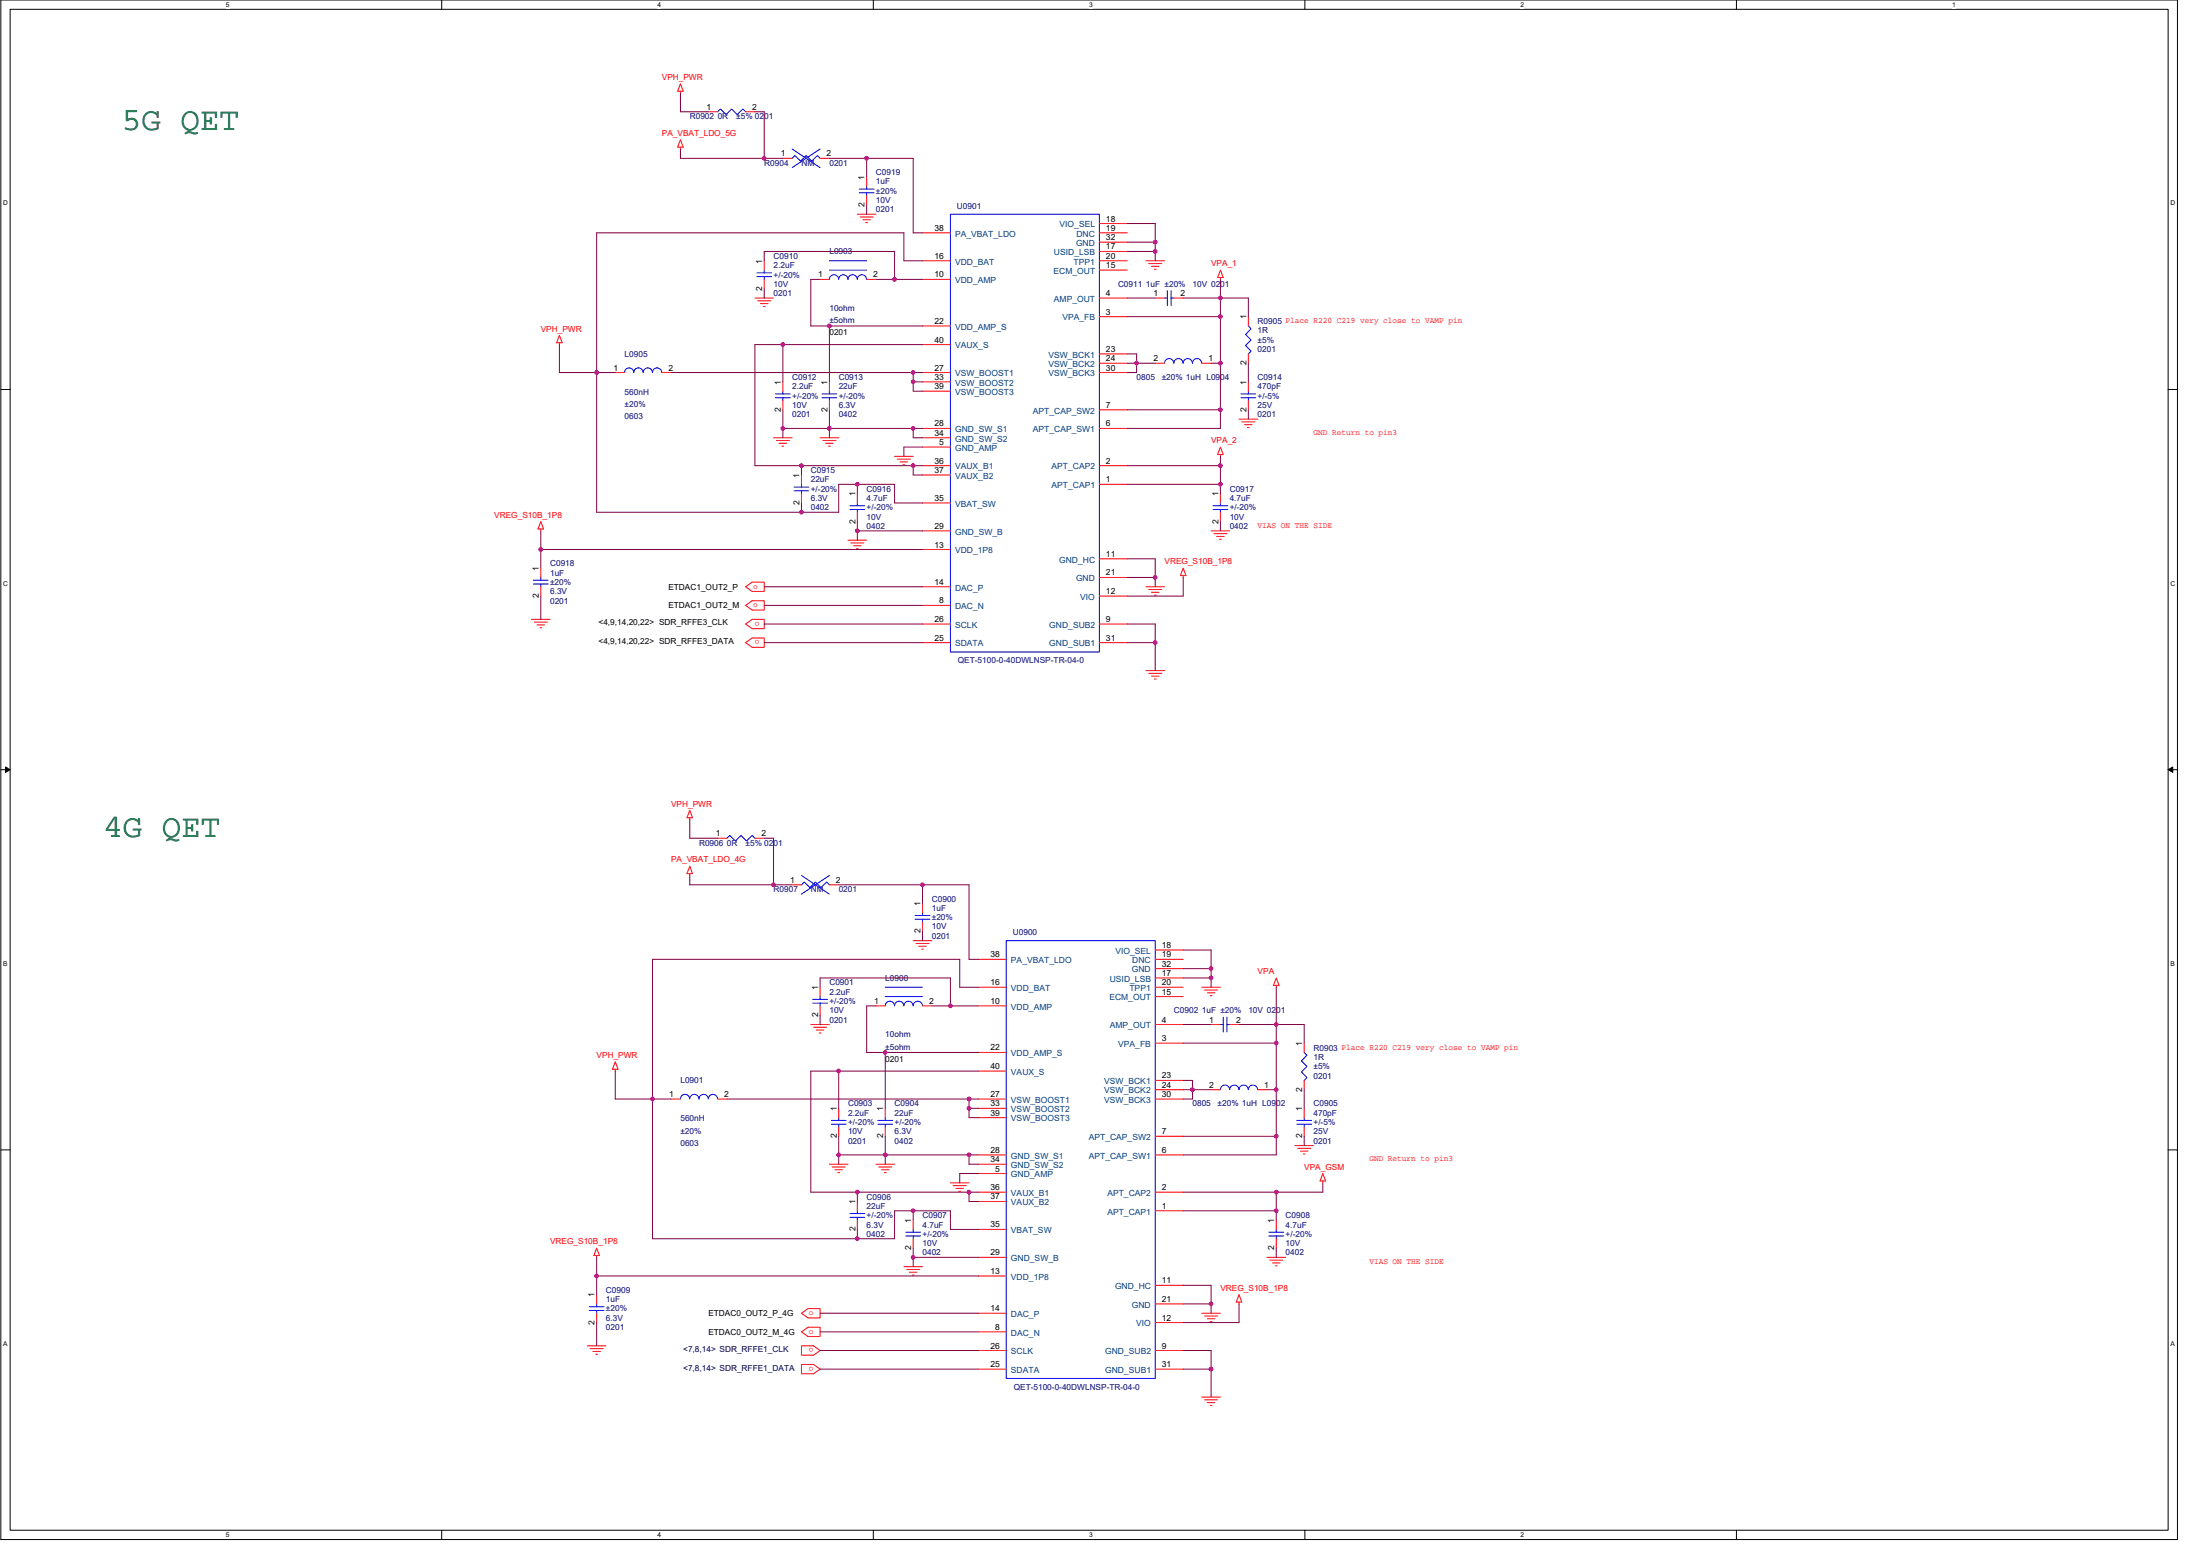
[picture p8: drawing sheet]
<svg xmlns="http://www.w3.org/2000/svg" width="420mm" height="297mm" viewBox="0 0 420 297" stroke-linecap="round" stroke-linejoin="round" font-family="sans-serif">
<path d="M.2 0h415.7v293.9h-415.7zM1.9 1.8h412.2v290.3h-412.2z" fill="none" stroke="#000" stroke-width=".19"/>
<g fill="#fff">
<path d="M43.1 .2h.7v1.4h-.7z"/>
<path d="M43.1 292.3h.7v1.4h-.7z"/>
</g>
<path d="M84.4 0v1.8M84.4 292.1v1.8" fill="none" stroke="#000" stroke-width=".19"/>
<g fill="#fff">
<path d="M125.6 .2h.7v1.4h-.7z"/>
<path d="M125.6 292.3h.7v1.4h-.7z"/>
</g>
<path d="M166.8 0v1.8M166.8 292.1v1.8" fill="none" stroke="#000" stroke-width=".19"/>
<g fill="#fff">
<path d="M208 .2h.7v1.4h-.7z"/>
<path d="M208 292.3h.7v1.4h-.7z"/>
</g>
<path d="M249.2 0v1.8M249.2 292.1v1.8" fill="none" stroke="#000" stroke-width=".19"/>
<g fill="#fff">
<path d="M290.4 .2h.7v1.4h-.7z"/>
<path d="M290.4 292.3h.7v1.4h-.7z"/>
</g>
<path d="M331.6 0v1.8M331.6 292.1v1.8" fill="none" stroke="#000" stroke-width=".19"/>
<g fill="#fff">
<path d="M372.8 .2h.7v1.4h-.7z"/>
<path d="M.6 38.1h.9v1.4h-.9z"/>
<path d="M414.5 38.1h.9v1.4h-.9z"/>
<path d="M.6 110.6h.9v1.5h-.9z"/>
<path d="M414.5 110.6h.9v1.5h-.9z"/>
</g>
<path d="M.2 74.4h1.7M414.1 74.4h1.8" fill="none" stroke="#000" stroke-width=".19"/>
<g fill="#fff">
<path d="M.6 183.2h.8v1.4h-.8z"/>
<path d="M414.5 183.2h.9v1.4h-.9z"/>
</g>
<path d="M.2 146.9h1.7M414.1 146.9h1.8" fill="none" stroke="#000" stroke-width=".19"/>
<path d="M1 146.4l.9 .5-.9 .5zM414.1 146.9l.9-.5v1z" fill="#000" stroke="#000" stroke-width=".19"/>
<g fill="#fff">
<path d="M.6 255.8h.8v1.4h-.8z"/>
<path d="M414.5 255.8h.9v1.4h-.9z"/>
</g>
<path d="M.2 219.5h1.7M414.1 219.5h1.8" fill="none" stroke="#000" stroke-width=".19"/>
<g fill="none" stroke="#f00" stroke-width=".19">
<path d="M130 16l.5 1.4h-1.1zM130 17.4v.4M130 26.7l.5 1.4h-1.1zM130 28.1v.3M135.3 21.3h1.8M142.4 21.3h1.8M149.5 30.2h1.8M156.6 30.2h1.8M165.5 33.8v1.8M165.5 37.3v1.8M144.2 56.9h3.5M144.7 57.4h2.5"/>
<path d="M145.2 58h1.5M145.8 58.5h.3M146 49.8v1.8M146 53.3v1.8M156.6 53.3h1.8M163.7 40.9h3.6M164.3 41.4h2.5M164.8 42h1.4M165.3 42.5h.4M165.5 53.3h1.8M176.2 44.4h5.3M176.2 49.8h5.3"/>
<path d="M176.2 53.3h5.3M210 48h5.3M210 42.7h5.3M210 51.6h5.3M210 44.4h5.3M210 49.8h5.3M210 46.2h5.3M210 56.9h5.3M218.9 49.8h3.5M219.4 50.3h2.5M219.9 50.8h1.4M220.5 51.4h.3"/>
<path d="M220.6 56.9h1.8M224.2 56.9h1.8M233.1 51.6l.5 1.4h-1.1zM233.1 53v.3M106.8 64l.6 1.4h-1.1zM106.8 65.4v.4M117.5 71.1h1.8M126.4 71.1h1.8M149.5 72.9v1.8M149.5 76.5v1.7M158.4 72.9v1.8M158.4 76.5v1.7"/>
<path d="M176.2 71.1h5.3M176.2 72.9h5.3M176.2 62.2h5.3M176.2 65.8h5.3M176.2 74.7h5.3M210 69.3h5.3M210 71.1h5.3M210 60.5h5.3M210 67.6h5.3M210 78.2h5.3M220.6 69.3h1.8M229.5 69.3h1.8"/>
<path d="M238.4 60.5v1.7M238.4 67.6v1.7M238.4 72.9v1.8M238.4 76.5v1.7M103.3 99.6l.5 1.4h-1zM147.7 83.6h3.6M148.3 84.1h2.5M148.8 84.6h1.4M149.3 85.2h.4M153.1 90.7v1.8M153.1 94.2v1.8M156.6 83.6h3.6"/>
<path d="M157.2 84.1h2.4M157.7 84.6h1.4M158.2 85.2h.4M163.7 94.2v1.8M163.7 97.8v1.8M170.8 87.1h3.6M171.4 87.7h2.5M171.9 88.2h1.4M172.5 88.7h.3M176.2 88.9h5.3M176.2 85.3h5.3M176.2 83.6h5.3"/>
<path d="M176.2 90.7h5.3M176.2 81.8h5.3M176.2 96h5.3M210 92.5h5.3M210 88.9h5.3M210 81.8h5.3M233.1 85.3l.5 1.5h-1.1zM233.1 86.8v.3M233.1 94.2v1.8M233.1 97.8v1.8M236.6 80h3.6M237.2 80.5h2.5"/>
<path d="M237.7 81.1h1.4M238.2 81.6h.4M101.5 118.2h3.6M102 118.8h2.5M102.6 119.3h1.4M103.1 119.8h.4M103.3 101v.3M103.3 108.5v1.7M103.3 112v1.8M142.4 119.1l1.2-.9h2.4v1.8h-2.4zM142.4 115.6l1.2-.9h2.4v1.8h-2.4zM142.4 112l1.2-.9h2.4v1.8h-2.4z"/>
<path d="M162 103.1h3.5M162.5 103.7h2.5M163 104.2h1.5M163.6 104.7h.3M176.2 119.1h5.3M176.2 104.9h5.3M176.2 101.3h5.3M176.2 115.6h5.3M176.2 112h5.3M210 106.7h5.3M210 113.8h5.3M210 110.2h5.3"/>
<path d="M210 119.1h5.3M218.9 112h3.5M219.4 112.5h2.5M219.9 113.1h1.4M220.5 113.6h.3M226 108.5l.5 1.4h-1.1zM226 109.9v.3M231.3 101.3h3.6M231.8 101.9h2.5M232.4 102.4h1.4M232.9 103h.3M142.4 122.7l1.2-.9h2.4v1.8h-2.4z"/>
<path d="M176.2 122.7h5.3M210 122.7h5.3M218.9 128h3.5M219.4 128.5h2.5M219.9 129.1h1.4M220.5 129.6h.3M131.7 154.7l.6 1.4h-1.1zM131.7 156.1v.4M131.7 165.4l.6 1.4h-1.1zM131.7 166.8v.3M137.1 160h1.7M144.2 160h1.8"/>
<path d="M151.3 168.9h1.8M158.4 168.9h1.8M174.4 179.6h3.6M176.2 172.5v1.7M176.2 176v1.8M154.8 195.6h3.6M155.4 196.1h2.5M155.9 196.6h1.4M156.5 197.2h.3M156.6 188.5v1.7M156.6 192v1.8M167.3 192h1.8"/>
<path d="M174.9 180.1h2.5M175.5 180.6h1.4M176 181.2h.3M176.2 192h1.8M186.8 183.1h5.4M186.8 188.5h5.4M186.8 192h5.4M220.6 186.7h5.4M220.6 181.4h5.4M220.6 190.2h5.4M220.6 183.1h5.4M220.6 188.5h5.4"/>
<path d="M220.6 184.9h5.4M220.6 195.6h5.4M220.6 199.1h5.4M229.5 188.5h3.6M230 189h2.5M230.6 189.5h1.4M231.1 190.1h.4M231.3 195.6h1.8M234.9 195.6h1.7M243.7 186.7l.6 1.4h-1.1zM243.7 188.1v.4M249.1 199.1v1.8"/>
<path d="M117.5 202.7l.5 1.4h-1zM117.5 204.1v.4M128.2 209.8h1.8M137.1 209.8h1.7M160.2 211.6v1.8M160.2 215.1v1.8M169.1 211.6v1.8M169.1 215.1v1.8M186.8 209.8h5.4M186.8 211.6h5.4M186.8 200.9h5.4M186.8 204.5h5.4"/>
<path d="M186.8 213.4h5.4M220.6 208h5.4M220.6 209.8h5.4M220.6 206.2h5.4M220.6 216.9h5.4M231.3 208h1.8M240.2 208h1.8M247.3 218.7h3.6M247.8 219.2h2.5M248.4 219.8h1.4M249.1 211.6v1.8M249.1 215.1v1.8"/>
<path d="M249.1 206.2v1.8M114 238.3l.5 1.4h-1.1zM114 239.7v.3M158.4 222.2h3.6M158.9 222.8h2.5M159.5 223.3h1.4M160 223.9h.3M163.7 229.4v1.7M163.7 232.9v1.8M167.3 222.2h3.5M167.8 222.8h2.5M168.3 223.3h1.5"/>
<path d="M168.9 223.9h.3M174.4 232.9v1.8M174.4 236.5v1.8M181.5 225.8h3.6M182 226.3h2.5M182.6 226.9h1.4M183.1 227.4h.4M186.8 227.6h5.4M186.8 224h5.4M186.8 222.2h5.4M186.8 229.4h5.4M186.8 220.5h5.4"/>
<path d="M186.8 234.7h5.4M220.6 231.1h5.4M220.6 227.6h5.4M220.6 220.5h5.4M243.7 232.9v1.8M243.7 236.5v1.8M248.9 220.3h.3M252.6 224l.6 1.4h-1.1zM252.6 225.4v.4M112.2 256.9h3.5M112.7 257.5h2.5M113.2 258h1.5"/>
<path d="M113.8 258.5h.3M114 247.1v1.8M114 250.7v1.8M153.1 254.3l1.2-.9h2.3v1.7h-2.3zM153.1 250.7l1.2-.9h2.3v1.8h-2.3zM153.1 256.9h2.3l1.2 .9-1.2 .9h-2.3zM172.6 241.8h3.6M173.2 242.3h2.5M173.7 242.9h1.4M174.2 243.4h.4M186.8 257.8h5.4M186.8 243.6h5.4"/>
<path d="M186.8 240h5.4M186.8 254.3h5.4M186.8 250.7h5.4M220.6 245.4h5.4M220.6 252.5h5.4M220.6 248.9h5.4M220.6 257.8h5.4M229.5 250.7h3.6M230 251.2h2.5M230.6 251.8h1.4M231.1 252.3h.4M236.6 247.1l.6 1.5h-1.1z"/>
<path d="M236.6 248.6v.3M242 240h3.5M242.5 240.6h2.5M243 241.1h1.5M243.6 241.6h.3M153.1 260.5h2.3l1.2 .9-1.2 .9h-2.3zM186.8 261.4h5.4M220.6 261.4h5.4M229.5 266.7h3.6M230 267.2h2.5M230.6 267.8h1.4M231.1 268.3h.4"/>
</g>
<g fill="none" stroke="#00f" stroke-width=".19">
<path d="M137.1 21.3l.5-.5 1.1 1.1 1-1.1 1.1 1.1 1.1-1.1 .5 .5M151.3 28.4l5.3 3.6M151.3 30.2l.5-.5 1.1 1.1 1.1-1.1 1 1.1 1.1-1.1 .5 .5M156.6 28.4l-5.3 3.6M164.1 36.1h2.8M164.1 36.8h2.8M165.5 35.6v.5M165.5 36.8v.5M144.5 52.1h2.9M144.5 52.8h2.9M146 51.6v.5M146 52.8v.5"/>
<path d="M158.4 53.3a.88 .88 0 0 1 .9-.8 .88 .88 0 0 1 .9 .8M158.4 51.6h7.1M158.4 49.8h7.1M160.2 53.3a.88 .88 0 0 1 .9-.8 .88 .88 0 0 1 .8 .8 .89 .89 0 0 1 .9-.8 .89 .89 0 0 1 .9 .8 .89 .89 0 0 1 .9-.8 .89 .89 0 0 1 .9 .8M181.5 40.9h28.5v83.6h-28.5zM222.4 56.9h.5M222.9 55.5v2.8M223.7 55.5v2.8M223.7 56.9h.5M121 71.1a.88 .88 0 0 0-.8-.9 .88 .88 0 0 0-.9 .9M122.8 71.1a.88 .88 0 0 0-.9-.9 .88 .88 0 0 0-.8 .9M126.4 71.1a.89 .89 0 0 0-.9-.9 .89 .89 0 0 0-.9 .9 .88 .88 0 0 0-.9-.9 .88 .88 0 0 0-.9 .9"/>
<path d="M148.1 75.2h2.8M148.1 75.9h2.8M149.5 74.7v.5M149.5 75.9v.6M157 75.2h2.8M157 75.9h2.8M158.4 74.7v.5M158.4 75.9v.6M222.4 69.3a.89 .89 0 0 1 .9-.8 .89 .89 0 0 1 .9 .8 .88 .88 0 0 1 .9-.8 .88 .88 0 0 1 .8 .8M226 69.3a.88 .88 0 0 1 .8-.8 .88 .88 0 0 1 .9 .8M227.7 69.3a.88 .88 0 0 1 .9-.8 .88 .88 0 0 1 .9 .8M237 75.2h2.8"/>
<path d="M237 75.9h2.8M238.4 62.2l.5 .6-1 1 1 1.1-1 1.1 1 1-.5 .6M238.4 74.7v.5M238.4 75.9v.6M151.6 93h2.9M151.6 93.7h2.9M153.1 92.5v.5M153.1 93.7v.5M162.3 96.5h2.9M162.3 97.3h2.9M163.7 96v.5M163.7 97.3v.5"/>
<path d="M231.7 96.5h2.8M231.7 97.3h2.8M233.1 96v.5M233.1 97.3v.5M101.9 110.8h2.8M101.9 111.5h2.8M103.3 110.2v.6M103.3 111.5v.5M138.8 160l.6-.5 1.1 1 1-1 1.1 1 1-1 .6 .5M153.1 167.1l5.3 3.6M153.1 168.9l.5-.5 1.1 1 1-1 1.1 1 1.1-1 .5 .5M158.4 167.1l-5.3 3.6"/>
<path d="M174.8 174.8h2.8M174.8 175.5h2.8M176.2 174.2v.6M176.2 175.5v.5M192.2 179.6h28.4v83.5h-28.4zM155.2 190.8h2.8M155.2 191.5h2.8M156.6 190.2v.6M156.6 191.5v.5M169.1 190.2h7.1M169.1 188.5h7.1M169.1 192a.88 .88 0 0 1 .8-.9 .88 .88 0 0 1 .9 .9 .89 .89 0 0 1 .9-.9 .89 .89 0 0 1 .9 .9"/>
<path d="M172.6 192a.88 .88 0 0 1 .9-.9 .88 .88 0 0 1 .9 .9M174.4 192a.88 .88 0 0 1 .9-.9 .88 .88 0 0 1 .9 .9M233.1 195.6h.5M233.6 194.2v2.8M234.3 194.2v2.8M234.3 195.6h.6M137 209.8a.89 .89 0 0 0-.8-.9 .89 .89 0 0 0-.9 .9 .89 .89 0 0 0-.9-.9 .89 .89 0 0 0-.9 .9 .89 .89 0 0 0-.9-.9 .89 .89 0 0 0-.9 .9 .88 .88 0 0 0-.9-.9 .88 .88 0 0 0-.8 .9M158.8 213.9h2.8M158.8 214.6h2.8M160.2 213.4v.5M160.2 214.6v.5M167.6 213.9h2.9"/>
<path d="M167.6 214.6h2.9M169.1 213.4v.5M169.1 214.6v.5M233.1 208a.88 .88 0 0 1 .9-.9 .88 .88 0 0 1 .8 .9M234.9 208a.89 .89 0 0 1 .8-.9 .89 .89 0 0 1 .9 .9 .89 .89 0 0 1 .9-.9 .89 .89 0 0 1 .9 .9 .88 .88 0 0 1 .9-.9 .88 .88 0 0 1 .9 .9M247.7 213.9h2.8M247.7 214.6h2.8M249.1 213.4v.5M249.1 214.6v.5M249.1 200.9l.5 .5-1.1 1.1 1.1 1.1-1.1 1 1.1 1.1-.5 .5M162.3 231.7h2.9M162.3 232.4h2.9"/>
<path d="M163.7 231.1v.6M163.7 232.4v.5M173 235.2h2.8M173 235.9h2.8M174.4 234.7v.5M174.4 235.9v.6M242.3 235.2h2.9M242.3 235.9h2.9M243.7 234.7v.5M243.7 235.9v.6M112.5 249.4h2.9M112.5 250.2h2.9"/>
<path d="M114 248.9v.5M114 250.2v.5"/>
</g>
<g fill="none" stroke="#800040" stroke-width=".19">
<path d="M130 17.8v3.5h5.3M130 28.4v1.8h16M144.2 21.3h1.8v8.9M146 30.2h3.5M158.4 30.2h7.1M165.5 30.2v3.6M165.5 39.1v1.8M165.5 30.2h8.9v14.2h1.8M146 49.8v-1.8h24.8v5.3M146 55.1v1.8M156.6 53.3h-1.8v8.9h3.6M167.3 53.3h3.5"/>
<path d="M170.8 53.3h5.4M176.2 49.8h-3.6v-5.4h-58.6v26.7M215.3 42.7h5.3v3.5M215.3 46.2h5.3M215.3 48h5.3M215.3 56.9h5.3M220.6 46.2v1.8M220.6 48v1.8M226 56.9h7.1M233.1 56.9h5.3v3.6M233.1 53.3v3.6M233.1 56.9v3.6"/>
<path d="M106.8 65.8v5.3h7.2M114 71.1v26.7h39.1M114 71.1h3.5M128.2 71.1h46.2M149.5 65.8h26.7M149.5 65.8h-5.3v23.1h8.9M149.5 65.8v7.1M149.5 78.2v3.6M158.4 62.2h17.8M158.4 62.2v10.7M158.4 78.2v3.6M174.4 71.1h1.8"/>
<path d="M174.4 72.9h1.8M174.4 71.1v1.8M174.4 72.9v1.8h1.8M215.3 60.5h17.8M215.3 78.2h17.8M215.3 67.6h1.8v1.7M215.3 69.3h1.8M217.1 69.3v1.8h-1.8M217.1 69.3h3.5M231.3 69.3h1.8M233.1 60.5v8.8M233.1 69.3v8.9"/>
<path d="M233.1 78.2v3.6h-17.8M238.4 69.3v3.6M238.4 78.2v1.8M149.5 81.8h8.9M149.5 81.8v1.8M153.1 88.9v1.8M153.1 96v1.8M153.1 88.9h21.3M158.4 81.8v1.8M158.4 81.8h16M163.7 92.5h-3.5v5.3h-7.1M163.7 92.5v1.7"/>
<path d="M163.7 99.6v1.7M163.7 92.5h7.1v3.5h5.4M174.4 81.8h1.8M174.4 88.9h1.8M174.4 81.8v1.8h1.8M174.4 88.9v1.8h1.8M176.2 85.3h-3.6v1.8M215.3 88.9h17.8M215.3 92.5h17.8M233.1 87.1v1.8M233.1 88.9v3.6M233.1 92.5v1.7"/>
<path d="M233.1 99.6v1.7M103.3 104.9h72.9M103.3 101.3v3.6M103.3 104.9v3.6M103.3 113.8v4.4M146 112h30.2M146 115.6h30.2M146 119.1h30.2M163.7 101.3h12.5M163.7 101.3v1.8M215.3 106.7h5.3v3.5M215.3 110.2h5.3"/>
<path d="M215.3 119.1h5.3v3.6M220.6 110.2v1.8M226 110.2v3.6h-10.7M146 122.7h30.2M215.3 122.7h5.3M220.6 122.7v5.3M131.7 156.5v3.5h5.4M131.7 167.1v1.8h16M146 160h1.7v8.9M147.7 168.9h3.6M160.2 168.9h16M176.2 168.9h8.9v14.2h1.7"/>
<path d="M176.2 168.9v3.6M176.2 177.8v1.8M156.6 188.5v-1.8h24.9v5.3M156.6 193.8v1.8M167.3 192h-1.8v8.9h3.6M178 192h3.5M181.5 192h5.3M186.8 188.5h-3.5v-5.4h-58.7v26.7M226 199.1h17.7M226 181.4h5.3v3.5M226 184.9h5.3M226 186.7h5.3"/>
<path d="M226 195.6h5.3M231.3 184.9v1.8M231.3 186.7v1.8M236.6 195.6h7.1M243.7 195.6h5.4v3.5M243.7 188.5v7.1M243.7 195.6v3.5M243.7 199.1v8.9M117.5 204.5v5.3h7.1M124.6 209.8v26.7h39.1M124.6 209.8h3.6M138.8 209.8h46.3"/>
<path d="M160.2 204.5h-5.4v23.1h8.9M160.2 204.5v7.1M160.2 216.9v3.6M160.2 204.5h26.6M169.1 200.9v10.7M169.1 216.9v3.6M169.1 200.9h17.7M185.1 209.8v1.8M185.1 211.6v1.8h1.7M185.1 209.8h1.7M185.1 211.6h1.7M226 216.9h17.7"/>
<path d="M226 206.2h1.7v1.8M226 208h1.7M227.7 208v1.8h-1.7M227.7 208h3.6M242 208h1.7M243.7 208v8.9M243.7 216.9v3.6h-17.7M249.1 208v3.6M249.1 216.9v1.8M160.2 220.5h8.9M160.2 220.5v1.7M163.7 227.6h21.4"/>
<path d="M163.7 227.6v1.8M163.7 234.7v1.8M169.1 220.5h16M169.1 220.5v1.7M174.4 231.1h-3.6v5.4h-7.1M174.4 231.1v1.8M174.4 238.3v1.7M174.4 231.1h7.1v3.6h5.3M185.1 220.5v1.7h1.7M185.1 227.6v1.8h1.7M185.1 220.5h1.7M185.1 227.6h1.7"/>
<path d="M186.8 224h-3.5v1.8M226 227.6h17.7M226 231.1h17.7M243.7 227.6v3.5M243.7 231.1v1.8M243.7 238.3v1.7M252.6 225.8v1.8h-8.9M114 240v3.6M114 243.6v3.5M114 252.5v4.4M114 243.6h72.8M156.6 250.7h30.2"/>
<path d="M156.6 254.3h30.2M156.6 257.8h30.2M174.4 240h12.4M174.4 240v1.8M226 245.4h5.3v3.5M226 248.9h5.3M226 257.8h5.3v3.6M231.3 248.9v1.8M236.6 248.9v3.6h-10.6M156.6 261.4h30.2M226 261.4h5.3M231.3 261.4v5.3"/>
</g>
<g fill="#f0f" stroke="#f0f" stroke-width=".19">
<circle cx="145.9" cy="30.2" r=".35"/>
<circle cx="165.5" cy="30.2" r=".35"/>
<circle cx="220.6" cy="46.2" r=".35"/>
<circle cx="220.6" cy="48" r=".35"/>
<circle cx="170.8" cy="53.3" r=".35"/>
<circle cx="233.1" cy="56.9" r=".35"/>
<circle cx="233.1" cy="60.4" r=".35"/>
<circle cx="158.4" cy="62.2" r=".35"/>
<circle cx="149.5" cy="65.8" r=".35"/>
<circle cx="217.1" cy="69.3" r=".35"/>
<circle cx="233.1" cy="78.2" r=".35"/>
<circle cx="233.1" cy="69.3" r=".35"/>
<circle cx="113.9" cy="71.1" r=".35"/>
<circle cx="174.4" cy="71.1" r=".35"/>
<circle cx="174.4" cy="72.9" r=".35"/>
<circle cx="158.4" cy="81.8" r=".35"/>
<circle cx="149.5" cy="81.8" r=".35"/>
<circle cx="174.4" cy="81.8" r=".35"/>
<circle cx="174.4" cy="88.9" r=".35"/>
<circle cx="153.1" cy="88.9" r=".35"/>
<circle cx="233.1" cy="88.9" r=".35"/>
<circle cx="163.7" cy="92.4" r=".35"/>
<circle cx="233.1" cy="92.4" r=".35"/>
<circle cx="153.1" cy="97.8" r=".35"/>
<circle cx="163.7" cy="101.3" r=".35"/>
<circle cx="103.3" cy="104.9" r=".35"/>
<circle cx="220.6" cy="110.2" r=".35"/>
<circle cx="220.6" cy="122.7" r=".35"/>
<circle cx="176.2" cy="168.9" r=".35"/>
<circle cx="231.3" cy="186.7" r=".35"/>
<circle cx="231.3" cy="184.9" r=".35"/>
<circle cx="181.5" cy="192" r=".35"/>
<circle cx="243.7" cy="195.6" r=".35"/>
<circle cx="243.7" cy="199.1" r=".35"/>
<circle cx="243.7" cy="208" r=".35"/>
<circle cx="169.1" cy="200.9" r=".35"/>
<circle cx="160.2" cy="204.5" r=".35"/>
<circle cx="227.7" cy="208" r=".35"/>
<circle cx="124.6" cy="209.8" r=".35"/>
<circle cx="185.1" cy="209.8" r=".35"/>
<circle cx="185.1" cy="211.6" r=".35"/>
<circle cx="243.7" cy="216.9" r=".35"/>
<circle cx="160.2" cy="220.5" r=".35"/>
<circle cx="169.1" cy="220.5" r=".35"/>
<circle cx="185.1" cy="220.5" r=".35"/>
<circle cx="163.7" cy="227.6" r=".35"/>
<circle cx="185.1" cy="227.6" r=".35"/>
<circle cx="243.7" cy="227.6" r=".35"/>
<circle cx="174.4" cy="231.1" r=".35"/>
<circle cx="243.7" cy="231.1" r=".35"/>
<circle cx="163.7" cy="236.5" r=".35"/>
<circle cx="174.4" cy="240" r=".35"/>
<circle cx="113.9" cy="243.6" r=".35"/>
<circle cx="231.3" cy="248.9" r=".35"/>
<circle cx="231.3" cy="261.4" r=".35"/>
<circle cx="147.7" cy="168.9" r=".35"/>
</g>
<g font-size="6.2" fill="#008000">
<text x="23.3" y="24.7">5G QET</text>
<text x="19.7" y="159.9">4G QET</text>
</g>
<g font-size="1.6" fill="#f00">
<text x="126.4" y="15.3">VPH_PWR</text>
<text x="126.4" y="26">PA_VBAT_LDO_5G</text>
<text x="231.3" y="50.8">VPA_1</text>
<text x="103.3" y="63.3">VPH_PWR</text>
<text x="250.9" y="83">GND Return to pin3</text>
<text x="231.3" y="84.6">VPA_2</text>
<text x="94.4" y="98.8">VREG_S10B_1P8</text>
<text x="240.2" y="100.8">VIAS ON THE SIDE</text>
<text x="222.4" y="107.7">VREG_S10B_1P8</text>
<text x="143.8" y="112.4">o</text>
<text x="143.8" y="115.9">o</text>
<text x="145.1" y="118.7" transform="rotate(180 145.1 118.7)">o</text>
<text x="145.1" y="122.3" transform="rotate(180 145.1 122.3)">o</text>
<text x="128.2" y="154">VPH_PWR</text>
<text x="128.2" y="164.6">PA_VBAT_LDO_4G</text>
<text x="240.2" y="186">VPA</text>
<text x="114" y="202">VPH_PWR</text>
<text x="261.5" y="221.7">GND Return to pin3</text>
<text x="249.1" y="223.3">VPA_GSM</text>
<text x="105.1" y="237.5">VREG_S10B_1P8</text>
<text x="261.5" y="241.3">VIAS ON THE SIDE</text>
<text x="154.5" y="251.1">o</text>
<text x="233.1" y="246.4">VREG_S10B_1P8</text>
<text x="154.5" y="254.6">o</text>
<text x="155.4" y="257.4" transform="rotate(180 155.4 257.4)">o</text>
<text x="155.4" y="260.9" transform="rotate(180 155.4 260.9)">o</text>
</g>
<g font-size="1.6" fill="#000080">
<text x="131.7" y="22.8">R0902</text>
<text x="137.1" y="22.8">0R</text>
<text x="140.6" y="22.8">±5% 0201</text>
<text x="146" y="31.6">R0904</text>
<text x="153.1" y="31.6">NM</text>
<text x="158.4" y="31.6">0201</text>
<text x="167.3" y="33.4">C0919</text>
<text x="167.3" y="35.2">1uF</text>
<text x="167.3" y="40.5">0201</text>
<text x="167.3" y="38.8">10V</text>
<text x="167.3" y="37">±20%</text>
<text x="182.8" y="39.8">U0901</text>
<text x="147.7" y="49.4">C0910</text>
<text x="147.7" y="51.2">2.2uF</text>
<text x="147.7" y="53">+/-20%</text>
<text x="158.4" y="48.5">L0903</text>
<text x="147.7" y="56.5">0201</text>
<text x="147.7" y="54.8">10V</text>
<text x="158.4" y="59.4">10ohm</text>
<text x="213.5" y="54.8">C0911</text>
<text x="218.9" y="54.8">1uF ±20%</text>
<text x="227.7" y="54.8">10V 0201</text>
<text x="158.4" y="61.7">±5ohm</text>
<text x="240.2" y="61.9">R0905 Place R220 C219 very close to VAMP pin</text>
<text x="240.2" y="63.6">1R</text>
<text x="240.2" y="65.4">±5%</text>
<text x="119.3" y="68.1">L0905</text>
<text x="240.2" y="67.2">0201</text>
<text x="119.3" y="75.4">560nH</text>
<text x="119.3" y="77.7">±20%</text>
<text x="151.3" y="72.5">C0912</text>
<text x="151.3" y="74.3">2.2uF</text>
<text x="151.3" y="77.9">10V</text>
<text x="151.3" y="76.1">+/-20%</text>
<text x="160.2" y="72.5">C0913</text>
<text x="160.2" y="74.3">22uF</text>
<text x="160.2" y="77.9">6.3V</text>
<text x="160.2" y="76.1">+/-20%</text>
<text x="217.1" y="72.5">0805</text>
<text x="221.9" y="72.5">±20% 1uH L0904</text>
<text x="240.2" y="72.5">C0914</text>
<text x="240.2" y="74.3">470pF</text>
<text x="240.2" y="77.9">25V</text>
<text x="240.2" y="76.1">+/-5%</text>
<text x="119.3" y="80">0603</text>
<text x="151.3" y="79.7">0201</text>
<text x="160.2" y="79.7">0402</text>
<text x="240.2" y="79.7">0201</text>
<text x="154.8" y="90.3">C0915</text>
<text x="154.8" y="92.1">22uF</text>
<text x="154.8" y="95.7">6.3V</text>
<text x="154.8" y="93.9">+/-20%</text>
<text x="165.5" y="93.9">C0916</text>
<text x="165.5" y="95.7">4.7uF</text>
<text x="234.9" y="93.9">C0917</text>
<text x="234.9" y="95.7">4.7uF</text>
<text x="154.8" y="97.4">0402</text>
<text x="165.5" y="101">0402</text>
<text x="165.5" y="99.2">10V</text>
<text x="165.5" y="97.4">+/-20%</text>
<text x="234.9" y="101">0402</text>
<text x="234.9" y="99.2">10V</text>
<text x="234.9" y="97.4">+/-20%</text>
<text x="105.1" y="108.1">C0918</text>
<text x="105.1" y="109.9">1uF</text>
<text x="105.1" y="113.4">6.3V</text>
<text x="105.1" y="111.7">±20%</text>
<text x="105.1" y="115.2">0201</text>
<text x="182.9" y="126.6">QET-5100-0-40DWLNSP-TR-04-0</text>
<text x="133.5" y="161.4">R0906</text>
<text x="138.8" y="161.4">0R</text>
<text x="142.4" y="161.4">±5% 0201</text>
<text x="147.7" y="170.3">R0907</text>
<text x="154.8" y="170.3">NM</text>
<text x="160.2" y="170.3">0201</text>
<text x="178" y="172.1">C0900</text>
<text x="178" y="173.9">1uF</text>
<text x="178" y="179.2">0201</text>
<text x="178" y="177.4">10V</text>
<text x="178" y="175.7">±20%</text>
<text x="193.4" y="178.5">U0900</text>
<text x="158.4" y="188.1">C0901</text>
<text x="158.4" y="189.9">2.2uF</text>
<text x="158.4" y="191.7">+/-20%</text>
<text x="169.1" y="187.2">L0900</text>
<text x="158.4" y="195.2">0201</text>
<text x="158.4" y="193.4">10V</text>
<text x="224.2" y="193.4">C0902</text>
<text x="229.5" y="193.4">1uF ±20%</text>
<text x="238.4" y="193.4">10V 0201</text>
<text x="169.1" y="198.1">10ohm</text>
<text x="169.1" y="200.4">±5ohm</text>
<text x="250.9" y="200.6">R0903 Place R220 C219 very close to VAMP pin</text>
<text x="250.9" y="202.3">1R</text>
<text x="130" y="206.8">L0901</text>
<text x="250.9" y="204.1">±5%</text>
<text x="250.9" y="205.9">0201</text>
<text x="130" y="214.1">560nH</text>
<text x="162" y="211.2">C0903</text>
<text x="162" y="213">2.2uF</text>
<text x="162" y="214.8">+/-20%</text>
<text x="170.8" y="211.2">C0904</text>
<text x="170.8" y="213">22uF</text>
<text x="170.8" y="214.8">+/-20%</text>
<text x="227.7" y="211.2">0805</text>
<text x="232.5" y="211.2">±20% 1uH L0902</text>
<text x="250.9" y="211.2">C0905</text>
<text x="250.9" y="213">470pF</text>
<text x="250.9" y="214.8">+/-5%</text>
<text x="130" y="216.4">±20%</text>
<text x="130" y="218.7">0603</text>
<text x="162" y="218.3">0201</text>
<text x="162" y="216.6">10V</text>
<text x="170.8" y="218.3">0402</text>
<text x="170.8" y="216.6">6.3V</text>
<text x="250.9" y="218.3">0201</text>
<text x="250.9" y="216.6">25V</text>
<text x="165.5" y="229">C0906</text>
<text x="165.5" y="230.8">22uF</text>
<text x="165.5" y="232.6">+/-20%</text>
<text x="176.2" y="232.6">C0907</text>
<text x="245.5" y="232.6">C0908</text>
<text x="165.5" y="236.1">0402</text>
<text x="165.5" y="234.3">6.3V</text>
<text x="176.2" y="234.3">4.7uF</text>
<text x="176.2" y="239.7">0402</text>
<text x="176.2" y="237.9">10V</text>
<text x="176.2" y="236.1">+/-20%</text>
<text x="245.5" y="234.3">4.7uF</text>
<text x="245.5" y="239.7">0402</text>
<text x="245.5" y="237.9">10V</text>
<text x="245.5" y="236.1">+/-20%</text>
<text x="115.7" y="246.8">C0909</text>
<text x="115.7" y="248.6">1uF</text>
<text x="115.7" y="250.3">±20%</text>
<text x="115.7" y="253.9">0201</text>
<text x="115.7" y="252.1">6.3V</text>
<text x="193.6" y="265.3">QET-5100-0-40DWLNSP-TR-04-0</text>
</g>
<g font-size="1.6">
<text x="134.9" y="21">1</text>
<text x="143.6" y="21">2</text>
<text x="149.2" y="29.8">1</text>
<text x="157.9" y="29.8">2</text>
<text x="165.1" y="34.3" transform="rotate(-90 165.1 34.3)">1</text>
<text x="165.1" y="39.5" transform="rotate(-90 165.1 39.5)">2</text>
<text x="178.5" y="44.1">38</text>
<text x="211.2" y="45.8">32</text>
<text x="211.2" y="47.6">17</text>
<text x="211.2" y="42.3">18</text>
<text x="211.2" y="44.1">19</text>
<text x="145.6" y="50.3" transform="rotate(-90 145.6 50.3)">1</text>
<text x="156.3" y="53">1</text>
<text x="166.8" y="53">2</text>
<text x="178.5" y="49.4">16</text>
<text x="178.5" y="53">10</text>
<text x="211.2" y="51.2">15</text>
<text x="211.2" y="49.4">20</text>
<text x="145.6" y="55.5" transform="rotate(-90 145.6 55.5)">2</text>
<text x="211.2" y="56.5">4</text>
<text x="220.3" y="56.5">1</text>
<text x="225.4" y="56.5">2</text>
<text x="158.4" y="64">0201</text>
<text x="178.5" y="61.8">22</text>
<text x="178.5" y="65.4">40</text>
<text x="211.2" y="60.1">3</text>
<text x="238" y="61" transform="rotate(-90 238 61)">1</text>
<text x="117.1" y="70.7">1</text>
<text x="127.6" y="70.7">2</text>
<text x="178.5" y="70.7">27</text>
<text x="211.2" y="69">24</text>
<text x="211.2" y="70.7">30</text>
<text x="211.2" y="67.2">23</text>
<text x="220.3" y="69">2</text>
<text x="230.8" y="69">1</text>
<text x="238" y="69.7" transform="rotate(-90 238 69.7)">2</text>
<text x="149.1" y="73.4" transform="rotate(-90 149.1 73.4)">1</text>
<text x="158" y="73.4" transform="rotate(-90 158 73.4)">1</text>
<text x="178.5" y="72.5">33</text>
<text x="178.5" y="74.3">39</text>
<text x="211.2" y="77.9">7</text>
<text x="238" y="73.4" transform="rotate(-90 238 73.4)">1</text>
<text x="149.1" y="78.6" transform="rotate(-90 149.1 78.6)">2</text>
<text x="158" y="78.6" transform="rotate(-90 158 78.6)">2</text>
<text x="178.5" y="83.2">34</text>
<text x="178.5" y="81.4">28</text>
<text x="211.2" y="81.4">6</text>
<text x="238" y="78.6" transform="rotate(-90 238 78.6)">2</text>
<text x="178.5" y="88.5">36</text>
<text x="179.4" y="85">5</text>
<text x="211.2" y="88.5">2</text>
<text x="152.7" y="91.2" transform="rotate(-90 152.7 91.2)">1</text>
<text x="163.4" y="94.8" transform="rotate(-90 163.4 94.8)">1</text>
<text x="178.5" y="90.3">37</text>
<text x="178.5" y="95.6">35</text>
<text x="211.2" y="92.1">1</text>
<text x="232.7" y="94.8" transform="rotate(-90 232.7 94.8)">1</text>
<text x="152.7" y="96.4" transform="rotate(-90 152.7 96.4)">2</text>
<text x="163.4" y="99.9" transform="rotate(-90 163.4 99.9)">2</text>
<text x="178.5" y="101">29</text>
<text x="232.7" y="99.9" transform="rotate(-90 232.7 99.9)">2</text>
<text x="178.5" y="104.5">13</text>
<text x="211.2" y="106.3">11</text>
<text x="102.9" y="109" transform="rotate(-90 102.9 109)">1</text>
<text x="127.6" y="112.5">ETDAC1_OUT2_P</text>
<text x="178.5" y="111.6">14</text>
<text x="211.2" y="113.4">12</text>
<text x="211.2" y="109.9">21</text>
<text x="102.9" y="114.2" transform="rotate(-90 102.9 114.2)">2</text>
<text x="114.3" y="119.3">&lt;4,9,14,20,22&gt; SDR_RFFE3_CLK</text>
<text x="127.6" y="116.1">ETDAC1_OUT2_M</text>
<text x="178.5" y="118.7">26</text>
<text x="179.4" y="115.2">8</text>
<text x="211.2" y="118.7">9</text>
<text x="114.3" y="122.9">&lt;4,9,14,20,22&gt; SDR_RFFE3_DATA</text>
<text x="178.5" y="122.3">25</text>
<text x="211.2" y="122.3">31</text>
<text x="136.7" y="159.6">1</text>
<text x="145.4" y="159.6">2</text>
<text x="150.9" y="168.5">1</text>
<text x="159.6" y="168.5">2</text>
<text x="175.8" y="173" transform="rotate(-90 175.8 173)">1</text>
<text x="175.8" y="178.2" transform="rotate(-90 175.8 178.2)">2</text>
<text x="189.2" y="182.8">38</text>
<text x="221.9" y="184.5">32</text>
<text x="221.9" y="181">18</text>
<text x="221.9" y="182.8">19</text>
<text x="156.2" y="189" transform="rotate(-90 156.2 189)">1</text>
<text x="166.9" y="191.6">1</text>
<text x="177.4" y="191.6">2</text>
<text x="189.2" y="188.1">16</text>
<text x="189.2" y="191.6">10</text>
<text x="221.9" y="186.3">17</text>
<text x="221.9" y="189.9">15</text>
<text x="221.9" y="188.1">20</text>
<text x="156.2" y="194.2" transform="rotate(-90 156.2 194.2)">2</text>
<text x="221.9" y="195.2">4</text>
<text x="230.9" y="195.2">1</text>
<text x="236.1" y="195.2">2</text>
<text x="169.1" y="202.7">0201</text>
<text x="189.2" y="200.5">22</text>
<text x="221.9" y="198.8">3</text>
<text x="248.7" y="199.7" transform="rotate(-90 248.7 199.7)">1</text>
<text x="127.8" y="209.4">1</text>
<text x="138.3" y="209.4">2</text>
<text x="189.2" y="209.4">27</text>
<text x="189.2" y="204.1">40</text>
<text x="221.9" y="207.6">24</text>
<text x="221.9" y="209.4">30</text>
<text x="221.9" y="205.9">23</text>
<text x="230.9" y="207.6">2</text>
<text x="241.4" y="207.6">1</text>
<text x="248.7" y="208.4" transform="rotate(-90 248.7 208.4)">2</text>
<text x="159.8" y="212.1" transform="rotate(-90 159.8 212.1)">1</text>
<text x="168.7" y="212.1" transform="rotate(-90 168.7 212.1)">1</text>
<text x="189.2" y="211.2">33</text>
<text x="189.2" y="213">39</text>
<text x="248.7" y="212.1" transform="rotate(-90 248.7 212.1)">1</text>
<text x="159.8" y="217.3" transform="rotate(-90 159.8 217.3)">2</text>
<text x="168.7" y="217.3" transform="rotate(-90 168.7 217.3)">2</text>
<text x="189.2" y="221.9">34</text>
<text x="189.2" y="220.1">28</text>
<text x="221.9" y="220.1">6</text>
<text x="221.9" y="216.5">7</text>
<text x="248.7" y="217.3" transform="rotate(-90 248.7 217.3)">2</text>
<text x="189.2" y="227.2">36</text>
<text x="190" y="223.6">5</text>
<text x="221.9" y="227.2">2</text>
<text x="163.4" y="229.9" transform="rotate(-90 163.4 229.9)">1</text>
<text x="174" y="233.4" transform="rotate(-90 174 233.4)">1</text>
<text x="189.2" y="229">37</text>
<text x="221.9" y="230.8">1</text>
<text x="243.4" y="233.4" transform="rotate(-90 243.4 233.4)">1</text>
<text x="163.4" y="235.1" transform="rotate(-90 163.4 235.1)">2</text>
<text x="174" y="238.6" transform="rotate(-90 174 238.6)">2</text>
<text x="189.2" y="239.6">29</text>
<text x="189.2" y="234.3">35</text>
<text x="243.4" y="238.6" transform="rotate(-90 243.4 238.6)">2</text>
<text x="189.2" y="243.2">13</text>
<text x="221.9" y="245">11</text>
<text x="113.6" y="247.7" transform="rotate(-90 113.6 247.7)">1</text>
<text x="135.3" y="251.2">ETDAC0_OUT2_P_4G</text>
<text x="189.2" y="250.3">14</text>
<text x="221.9" y="248.5">21</text>
<text x="113.6" y="252.9" transform="rotate(-90 113.6 252.9)">2</text>
<text x="135.3" y="254.8">ETDAC0_OUT2_M_4G</text>
<text x="189.2" y="257.4">26</text>
<text x="190" y="253.9">8</text>
<text x="221.9" y="257.4">9</text>
<text x="221.9" y="252.1">12</text>
<text x="189.2" y="261">25</text>
<text x="221.9" y="261">31</text>
</g>
<g font-size="1.6" fill="#004080">
<text x="182.4" y="45.2">PA_VBAT_LDO</text>
<text x="202.4" y="43.4">VIO_SEL</text>
<text x="205.5" y="46.9">GND</text>
<text x="205.6" y="45.2">DNC</text>
<text x="182.4" y="50.5">VDD_BAT</text>
<text x="201.2" y="52.3">ECM_OUT</text>
<text x="201.3" y="48.7">USID_LSB</text>
<text x="205" y="50.5">TPP1</text>
<text x="182.4" y="54.1">VDD_AMP</text>
<text x="201.3" y="57.6">AMP_OUT</text>
<text x="182.4" y="62.9">VDD_AMP_S</text>
<text x="202.9" y="61.2">VPA_FB</text>
<text x="182.4" y="71.8">VSW_BOOST1</text>
<text x="182.4" y="66.5">VAUX_S</text>
<text x="200.2" y="70.1">VSW_BCK2</text>
<text x="200.2" y="71.8">VSW_BCK3</text>
<text x="200.2" y="68.3">VSW_BCK1</text>
<text x="182.4" y="73.6">VSW_BOOST2</text>
<text x="182.4" y="75.4">VSW_BOOST3</text>
<text x="182.4" y="82.5">GND_SW_S1</text>
<text x="197.3" y="82.5">APT_CAP_SW1</text>
<text x="197.3" y="79">APT_CAP_SW2</text>
<text x="182.4" y="89.6">VAUX_B1</text>
<text x="182.4" y="86.1">GND_AMP</text>
<text x="182.4" y="84.3">GND_SW_S2</text>
<text x="200.8" y="89.6">APT_CAP2</text>
<text x="182.4" y="91.4">VAUX_B2</text>
<text x="200.8" y="93.2">APT_CAP1</text>
<text x="182.4" y="96.7">VBAT_SW</text>
<text x="182.4" y="105.6">VDD_1P8</text>
<text x="182.4" y="102.1">GND_SW_B</text>
<text x="202.3" y="107.4">GND_HC</text>
<text x="182.4" y="112.7">DAC_P</text>
<text x="205.5" y="111">GND</text>
<text x="182.4" y="119.8">SCLK</text>
<text x="182.4" y="116.3">DAC_N</text>
<text x="200.4" y="119.8">GND_SUB2</text>
<text x="206.3" y="114.5">VIO</text>
<text x="182.4" y="123.4">SDATA</text>
<text x="200.4" y="123.4">GND_SUB1</text>
<text x="193.1" y="183.9">PA_VBAT_LDO</text>
<text x="213" y="182.1">VIO_SEL</text>
<text x="216.2" y="185.6">GND</text>
<text x="216.2" y="183.9">DNC</text>
<text x="193.1" y="189.2">VDD_BAT</text>
<text x="211.9" y="191">ECM_OUT</text>
<text x="212" y="187.4">USID_LSB</text>
<text x="215.7" y="189.2">TPP1</text>
<text x="193.1" y="192.7">VDD_AMP</text>
<text x="212" y="196.3">AMP_OUT</text>
<text x="193.1" y="201.6">VDD_AMP_S</text>
<text x="213.6" y="199.9">VPA_FB</text>
<text x="193.1" y="205.2">VAUX_S</text>
<text x="210.9" y="208.7">VSW_BCK2</text>
<text x="210.9" y="207">VSW_BCK1</text>
<text x="193.1" y="210.5">VSW_BOOST1</text>
<text x="193.1" y="212.3">VSW_BOOST2</text>
<text x="193.1" y="214.1">VSW_BOOST3</text>
<text x="210.9" y="210.5">VSW_BCK3</text>
<text x="193.1" y="221.2">GND_SW_S1</text>
<text x="207.9" y="221.2">APT_CAP_SW1</text>
<text x="207.9" y="217.6">APT_CAP_SW2</text>
<text x="193.1" y="224.7">GND_AMP</text>
<text x="193.1" y="223">GND_SW_S2</text>
<text x="193.1" y="228.3">VAUX_B1</text>
<text x="193.1" y="230.1">VAUX_B2</text>
<text x="211.5" y="231.9">APT_CAP1</text>
<text x="211.5" y="228.3">APT_CAP2</text>
<text x="193.1" y="235.4">VBAT_SW</text>
<text x="193.1" y="244.3">VDD_1P8</text>
<text x="193.1" y="240.7">GND_SW_B</text>
<text x="193.1" y="251.4">DAC_P</text>
<text x="212.9" y="246.1">GND_HC</text>
<text x="216.2" y="249.6">GND</text>
<text x="193.1" y="255">DAC_N</text>
<text x="217" y="253.2">VIO</text>
<text x="193.1" y="258.5">SCLK</text>
<text x="193.1" y="262.1">SDATA</text>
<text x="211.1" y="262.1">GND_SUB1</text>
<text x="211.1" y="258.5">GND_SUB2</text>
</g>
<g font-size="1.6" fill="#000040">
<text x="130.5" y="258.2">&lt;7,8,14&gt; SDR_RFFE1_CLK</text>
<text x="130.5" y="261.7">&lt;7,8,14&gt; SDR_RFFE1_DATA</text>
</g>
<g font-size="1.3">
<text x="43.1" y="1.3">5</text>
<text x="125.6" y="1.3">4</text>
<text x="208" y="1.3">3</text>
<text x="290.4" y="1.3">2</text>
<text x="372.8" y="1.3">1</text>
<text x=".6" y="39.2">D</text>
<text x="414.5" y="39.2">D</text>
<text x=".6" y="111.8">C</text>
<text x="414.5" y="111.8">C</text>
<text x=".6" y="184.4">B</text>
<text x="414.5" y="184.4">B</text>
<text x=".6" y="256.9">A</text>
<text x="414.5" y="256.9">A</text>
<text x="43.1" y="293.5">5</text>
<text x="125.6" y="293.5">4</text>
<text x="208" y="293.5">3</text>
<text x="290.4" y="293.5">2</text>
</g>
</svg>
